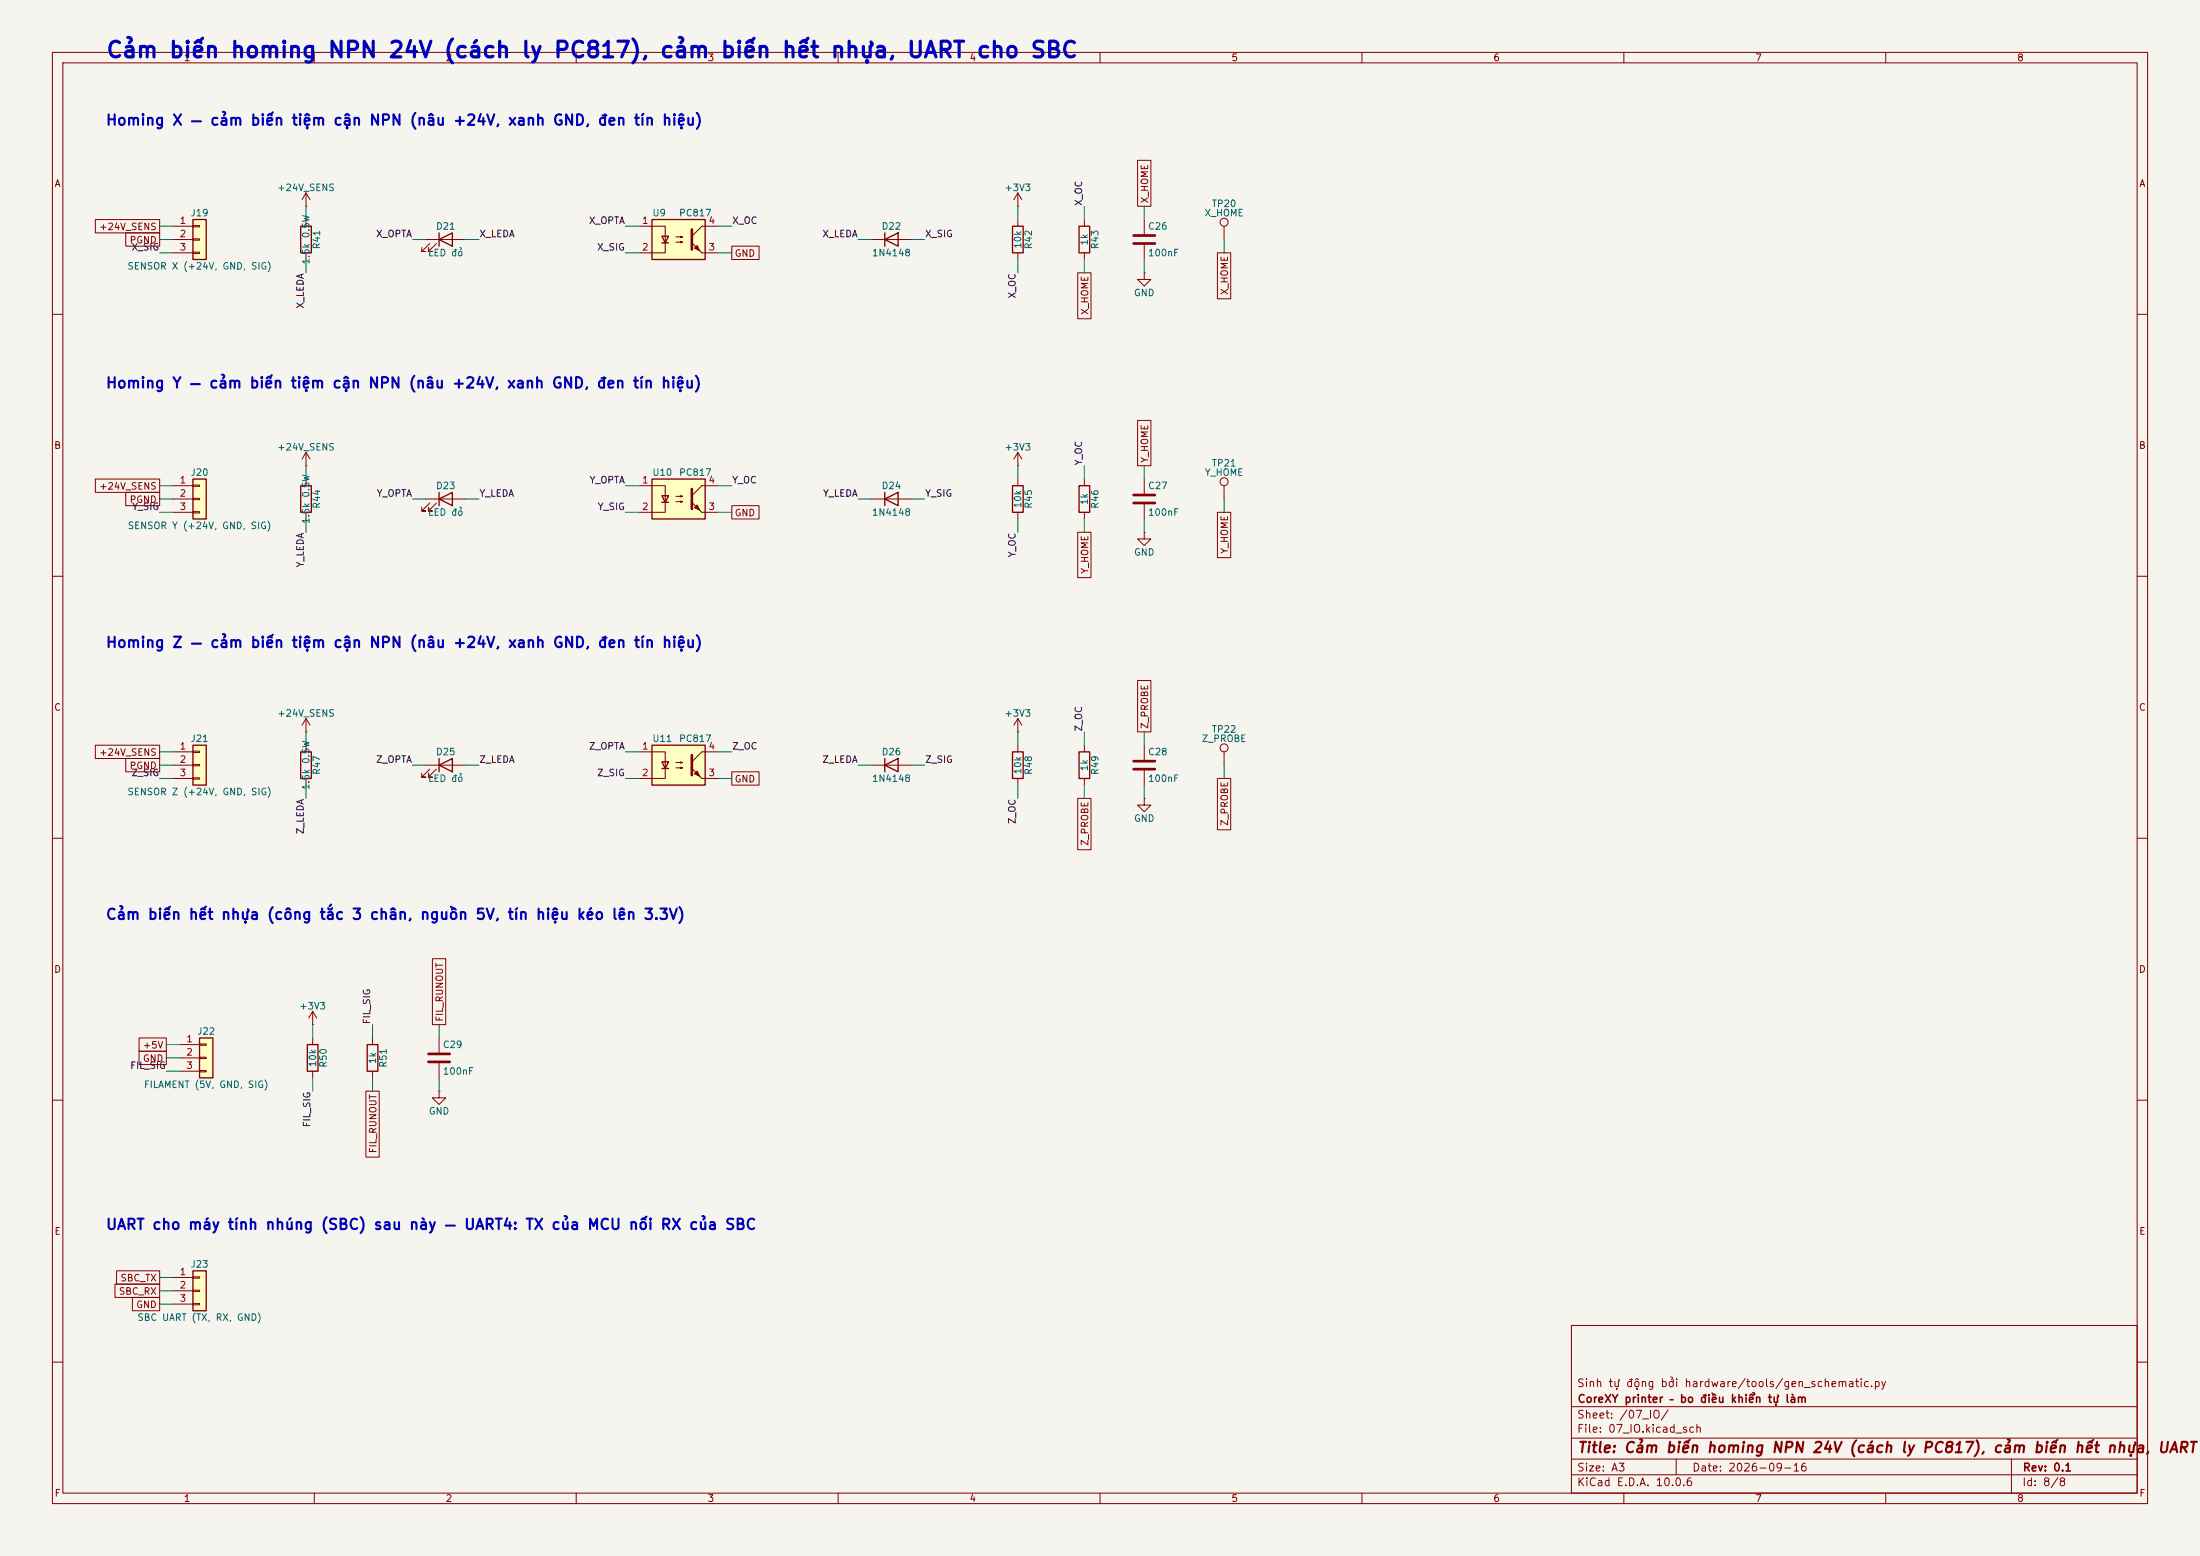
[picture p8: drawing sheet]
<svg xmlns="http://www.w3.org/2000/svg" width="420mm" height="297mm" viewBox="0 0 420 297" stroke-linecap="round" stroke-linejoin="round" font-family="sans-serif">
<path d="M0 0h420v297h-420z" fill="#f5f4ef" stroke="#f5f4ef" stroke-width=".19"/>
<g fill="none" stroke="#840000" stroke-width=".19">
<path d="M10 10h400v277h-400zM12 12h396v273h-396zM60 10v2M110 10v2M160 10v2M210 10v2M260 10v2M310 10v2M360 10v2M10 60h2M408 60h2M10 110h2"/>
<path d="M408 110h2M10 160h2M408 160h2M10 210h2M408 210h2M300 253h108v32h-108zM10 260h2M300 278.5h108M300 274.5h108M300 268.5h108M320 278.5v3M384 278.5v6.5"/>
<path d="M408 260h2M60 285v2M110 285v2M160 285v2M210 285v2M260 285v2M300 281.5h108M310 285v2M360 285v2"/>
</g>
<path d="M124.5 41.9h10.1v7.6h-10.1z" fill="#ffffc2"/>
<path d="M57.4 43.2h2v5.1h-2zM83.8 45.7l2.6-1.2v2.5zM83.8 44.5v2.5M124.5 41.9h10.1v7.6h-10.1zM126.4 45.1h1.2l-.6 1.3zM126.4 46.4h1.2M57.4 92.7h2v5.1h-2zM83.8 95.3l2.6-1.3v2.5zM83.8 94v2.5" fill="none" stroke="#840000" stroke-width=".25"/>
<g fill="none" stroke="#840000" stroke-width=".19">
<path d="M58.4 39.4h.1M58.4 36.8v2.6M58.4 36.8l-.7 1.3M58.4 36.8l.8 1.3M58.4 41.9v1.3M58.4 48.3v1.2M81.3 45.7h7.6M82 46.5l-1.5 1.5h.8h-.8v-.8M83.3 46.5l-1.5 1.5h.7h-.7v-.8M121.9 43.2h5.1v5.1h-5.1M129 45.2h1.3l-.4 .1v-.2l.4 .1M129 46.2h1.3l-.4 .2v-.3l.4 .1"/>
<path d="M134 48.3h3.2M137.2 43.2h-3.2l-1.9 1.9M58.4 88.9h.1M58.4 86.4l-.7 1.2M58.4 86.4l.8 1.2M58.4 86.4v2.5M58.4 91.4v1.3M58.4 97.8v1.3M81.3 95.3h7.6M82 96l-1.5 1.5h.8h-.8v-.7M83.3 96l-1.5 1.5h.7h-.7v-.7"/>
</g>
<path d="M132.1 43.8v3.8" fill="none" stroke="#840000" stroke-width=".51"/>
<g fill="#840000" stroke="#840000" stroke-width=".19">
<path d="M132.6 47.4l.5-.5 .5 1z"/>
<path d="M132.1 46.4l1.9 1.9z"/>
</g>
<path d="M36.8 41.9h2.6v7.6h-2.6z" fill="#ffffc2"/>
<path d="M36.8 41.9h2.6v7.6h-2.6z" fill="none" stroke="#840000" stroke-width=".25"/>
<path d="M33 43.2h3.8M33 45.7h3.8M33 48.3h3.8M36.8 43.1h1.3v.2h-1.3zM36.8 45.6h1.3v.2h-1.3zM36.8 48.1h1.3v.3h-1.3z" fill="none" stroke="#840000" stroke-width=".19"/>
<path d="M124.5 91.4h10.1v7.7h-10.1z" fill="#ffffc2"/>
<path d="M168.9 45.7l2.5-1.2v2.5zM168.9 44.5v2.5M193.3 43.2h2v5.1h-2zM206 43.2h2v5.1h-2zM124.5 91.4h10.1v7.7h-10.1zM126.4 94.6h1.2l-.6 1.3zM126.4 95.9h1.2M193.3 92.7h2v5.1h-2z" fill="none" stroke="#840000" stroke-width=".25"/>
<g fill="none" stroke="#840000" stroke-width=".19">
<path d="M194.3 39.4h.1M194.3 36.8v2.6M194.3 36.8l-.8 1.3M194.3 36.8l.8 1.3M166.4 45.7h7.6M194.3 41.9v1.3M194.3 48.3v1.2M207 41.9v1.3M207 48.3v1.2M218.4 52.1v1.2h1.3l-1.3 1.3-1.2-1.3h1.2M218.4 52.1h.1M218.4 41.9v2.8"/>
<path d="M218.4 46.7v2.8M233.7 43.2v2.5M121.9 92.7h5.1v5.1h-5.1M129 94.7h1.3l-.4 .2v-.3l.4 .1M129 95.8h1.3l-.4 .1v-.3l.4 .2M134 97.8h3.2M137.2 92.7h-3.2l-1.9 1.9M194.3 91.4v1.3M194.3 97.8v1.3"/>
<circle cx="233.7" cy="42.4" r=".76"/>
</g>
<path d="M216.4 45h4.1M216.4 46.5h4.1M132.1 93.3v3.9" fill="none" stroke="#840000" stroke-width=".51"/>
<g fill="#840000" stroke="#840000" stroke-width=".19">
<path d="M132.6 96.9l.5-.5 .5 1z"/>
<path d="M132.1 95.9l1.9 1.9z"/>
</g>
<path d="M36.8 242.6h2.6v7.6h-2.6z" fill="#ffffc2"/>
<path d="M193.3 143.5h2v5.1h-2zM36.8 242.6h2.6v7.6h-2.6z" fill="none" stroke="#840000" stroke-width=".25"/>
<path d="M194.3 142.2v1.3M194.3 148.6v1.3M33 243.8h3.8M33 246.4h3.8M33 248.9h3.8M36.8 243.7h1.3v.3h-1.3zM36.8 246.3h1.3v.2h-1.3zM36.8 248.8h1.3v.2h-1.3z" fill="none" stroke="#840000" stroke-width=".19"/>
<path d="M124.5 142.2h10.1v7.7h-10.1z" fill="#ffffc2"/>
<path d="M168.9 95.3l2.5-1.3v2.5zM168.9 94v2.5M83.8 146.1l2.6-1.3v2.5zM83.8 144.8v2.5M124.5 142.2h10.1v7.7h-10.1zM126.4 145.4h1.2l-.6 1.3zM126.4 146.7h1.2" fill="none" stroke="#840000" stroke-width=".25"/>
<g fill="none" stroke="#840000" stroke-width=".19">
<path d="M166.4 95.3h7.6M58.4 139.7h.1M58.4 137.2l-.7 1.2M58.4 137.2l.8 1.2M58.4 137.2v2.5M194.3 139.7h.1M194.3 137.2l-.8 1.2M194.3 137.2l.8 1.2M194.3 137.2v2.5M81.3 146.1h7.6M82 146.8l-1.5 1.5h.8h-.8v-.7M83.3 146.8l-1.5 1.5h.7h-.7v-.7"/>
<path d="M121.9 143.5h5.1v5.1h-5.1M129 145.5h1.3l-.4 .2v-.3l.4 .1M129 146.6h1.3l-.4 .1v-.3l.4 .2M134 148.6h3.2M137.2 143.5h-3.2l-1.9 1.9M218.4 152.4v1.3h1.3l-1.3 1.2-1.2-1.2h1.2M218.4 152.4h.1M218.4 142.2v2.8M218.4 147.1v2.8M233.7 143.5v2.6"/>
<circle cx="233.7" cy="142.7" r=".76"/>
</g>
<path d="M132.1 144.1v3.9M216.4 145.3h4.1M216.4 146.8h4.1" fill="none" stroke="#840000" stroke-width=".51"/>
<g fill="#840000" stroke="#840000" stroke-width=".19">
<path d="M132.6 147.7l.5-.5 .5 1z"/>
<path d="M132.1 146.7l1.9 1.9z"/>
</g>
<path d="M36.8 91.4h2.6v7.7h-2.6z" fill="#ffffc2"/>
<path d="M36.8 91.4h2.6v7.7h-2.6zM206 92.7h2v5.1h-2zM57.4 143.5h2v5.1h-2zM168.9 146.1l2.5-1.3v2.5zM168.9 144.8v2.5M206 143.5h2v5.1h-2zM70.1 199.4h2v5.1h-2z" fill="none" stroke="#840000" stroke-width=".25"/>
<g fill="none" stroke="#840000" stroke-width=".19">
<path d="M33 92.7h3.8M33 95.3h3.8M33 97.8h3.8M36.8 92.6h1.3v.2h-1.3zM36.8 95.1h1.3v.3h-1.3zM36.8 97.7h1.3v.2h-1.3zM194.3 88.9h.1M194.3 86.4l-.8 1.2M194.3 86.4l.8 1.2M194.3 86.4v2.5M207 91.4v1.3M207 97.8v1.3"/>
<path d="M218.4 91.4v2.8M218.4 96.3v2.8M233.7 92.7v2.6M218.4 101.6v1.3h1.3l-1.3 1.2-1.2-1.2h1.2M218.4 101.6h.1M58.4 142.2v1.3M58.4 148.6v1.3M166.4 146.1h7.6M207 142.2v1.3M207 148.6v1.3M59.7 195.6h.1M59.7 193l-.8 1.3"/>
<path d="M59.7 193l.8 1.3M59.7 193v2.6M71.1 198.1v1.3M83.8 198.1v2.8M71.1 204.5v1.2M83.8 208.3v1.3h1.3l-1.3 1.2-1.3-1.2h1.3M83.8 208.3h.1M83.8 202.9v2.8"/>
<circle cx="233.7" cy="91.9" r=".76"/>
</g>
<path d="M216.4 94.5h4.1M216.4 96h4.1M81.8 201.2h4.1M81.8 202.7h4.1" fill="none" stroke="#840000" stroke-width=".51"/>
<path d="M38.1 198.1h2.5v7.6h-2.5z" fill="#ffffc2"/>
<path d="M38.1 198.1h2.5v7.6h-2.5z" fill="none" stroke="#840000" stroke-width=".25"/>
<path d="M34.3 199.4h3.8M38.1 199.3h1.3v.2h-1.3zM34.3 201.9h3.8M34.3 204.5h3.8M38.1 201.8h1.3v.3h-1.3zM38.1 204.3h1.3v.3h-1.3z" fill="none" stroke="#840000" stroke-width=".19"/>
<path d="M36.8 142.2h2.6v7.7h-2.6z" fill="#ffffc2"/>
<path d="M36.8 142.2h2.6v7.7h-2.6zM58.7 199.4h2v5.1h-2z" fill="none" stroke="#840000" stroke-width=".25"/>
<g fill="none" stroke="#840000" stroke-width=".19">
<path d="M217.2 30.6h2.5v8.8h-2.5zM18.2 41.9h12.3v2.6h-12.3zM24 44.4h6.5v2.6h-6.5zM139.7 47h5.2v2.5h-5.2zM205.7 52.1h2.6v8.7h-2.6zM232.4 48.3h2.6v8.7h-2.6zM18.2 91.4h12.3v2.6h-12.3zM24 94h6.5v2.5h-6.5zM139.7 96.5h5.2v2.6h-5.2zM217.2 80.2h2.5v8.7h-2.5zM232.4 97.8h2.6v8.6h-2.6zM205.7 101.6h2.6v8.7h-2.6z"/>
<path d="M217.2 129.9h2.5v9.8h-2.5zM18.2 142.2h12.3v2.6h-12.3zM24 144.8h6.5v2.5h-6.5zM33 143.5h3.8M33 146.1h3.8M33 148.6h3.8M36.8 143.4h1.3v.2h-1.3zM36.8 145.9h1.3v.3h-1.3zM36.8 148.5h1.3v.2h-1.3zM139.7 147.3h5.2v2.6h-5.2zM205.7 152.4h2.6v9.8h-2.6zM232.4 148.6h2.6v9.8h-2.6z"/>
<path d="M26.5 198.1h5.2v2.6h-5.2zM59.7 198.1v1.3M82.5 183h2.6v12.6h-2.6zM26.5 200.7h5.2v2.5h-5.2zM59.7 204.5v1.2M69.8 208.3h2.6v12.6h-2.6zM21.9 245.1h8.6v2.6h-8.6zM22.3 242.6h8.2v2.5h-8.2zM25.3 247.6h5.2v2.6h-5.2z"/>
</g>
<g fill="none" stroke="#009600" stroke-width=".19">
<path d="M58.4 39.4v2.5M194.3 39.4v2.5M207 39.4v2.5M218.4 39.4v2.5M30.5 45.7h2.5M30.5 48.3h2.5M30.5 43.2h2.5M58.4 49.5v2.6M78.7 45.7h2.6M88.9 45.7h2.5M119.4 48.3h2.5M119.4 43.2h2.5"/>
<path d="M137.2 48.3h2.5M137.2 43.2h2.5M163.8 45.7h2.6M174 45.7h2.5M194.3 49.5v2.6M207 49.5v2.6M218.4 49.5v2.6M233.7 45.7v2.6M30.5 92.7h2.5M30.5 97.8h2.5M30.5 95.3h2.5M58.4 88.9v2.5"/>
<path d="M58.4 99.1v2.5M78.7 95.3h2.6M88.9 95.3h2.5M119.4 92.7h2.5M119.4 97.8h2.5M137.2 92.7h2.5M137.2 97.8h2.5M163.8 95.3h2.6M174 95.3h2.5M194.3 88.9v2.5M194.3 99.1v2.5M207 88.9v2.5"/>
<path d="M207 99.1v2.5M218.4 88.9v2.5M218.4 99.1v2.5M233.7 95.3v2.5M58.4 139.7v2.5M194.3 139.7v2.5M207 139.7v2.5M218.4 139.7v2.5M30.5 148.6h2.5M30.5 143.5h2.5M30.5 146.1h2.5M58.4 149.9v2.5"/>
<path d="M78.7 146.1h2.6M88.9 146.1h2.5M119.4 148.6h2.5M119.4 143.5h2.5M137.2 148.6h2.5M137.2 143.5h2.5M163.8 146.1h2.6M174 146.1h2.5M194.3 149.9v2.5M207 149.9v2.5M218.4 149.9v2.5M233.7 146.1v2.5"/>
<path d="M31.7 199.4h2.6M59.7 195.6v2.5M71.1 195.6v2.5M83.8 195.6v2.5M31.7 204.5h2.6M31.7 201.9h2.6M59.7 205.7v2.6M71.1 205.7v2.6M83.8 205.7v2.6M30.5 248.9h2.5M30.5 246.4h2.5M30.5 243.8h2.5"/>
</g>
<text font-size="3" fill="#0000c2" x="20.1" y="11.8">Cảm biến homing NPN 24V (cách ly PC817), cảm biến hết nhựa, UART cho SBC</text>
<g font-size="2" fill="#0000c2">
<text x="20.1" y="24.4">Homing X — cảm biến tiệm cận NPN (nâu +24V, xanh GND, đen tín hiệu)</text>
<text x="20.1" y="74.6">Homing Y — cảm biến tiệm cận NPN (nâu +24V, xanh GND, đen tín hiệu)</text>
<text x="20.1" y="124.1">Homing Z — cảm biến tiệm cận NPN (nâu +24V, xanh GND, đen tín hiệu)</text>
<text x="20.1" y="176">Cảm biến hết nhựa (công tắc 3 chân, nguồn 5V, tín hiệu kéo lên 3.3V)</text>
<text x="20.1" y="235.2">UART cho máy tính nhúng (SBC) sau này — UART4: TX của MCU nối RX của SBC</text>
</g>
<g font-size="2" fill="#840000">
<text x="301" y="277.8">Title: Cảm biến homing NPN 24V (cách ly PC817), cảm biến hết nhựa,</text>
<text x="411.7" y="277.8">UART</text>
</g>
<g font-size="1.5" fill="#840000">
<text x="300.9" y="265.1">Sinh tự động bởi hardware/tools/gen_schematic.py</text>
<text x="301" y="268.1">CoreXY printer – bo điều khiển tự làm</text>
<text x="300.9" y="273.8">File: 07_IO.kicad_sch</text>
<text x="300.9" y="271.1">Sheet: /07_IO/</text>
<text x="300.9" y="281.2">Size: A3</text>
<text x="322.9" y="281.2">Date: 2026-09-16</text>
<text x="386" y="281.2">Rev: 0.1</text>
<text x="300.9" y="284">KiCad E.D.A. 10.0.6</text>
<text x="385.9" y="284">Id: 8/8</text>
</g>
<g font-size="1.3" fill="#840000">
<text x="35" y="12">1</text>
<text x="85" y="12">2</text>
<text x="135" y="12">3</text>
<text x="185" y="12">4</text>
<text x="235" y="12">5</text>
<text x="285" y="12">6</text>
<text x="335" y="12">7</text>
<text x="385" y="12">8</text>
<text x="10.3" y="36">A</text>
<text x="408.3" y="36">A</text>
<text x="219.5" y="38.9" transform="rotate(-90 219.5 38.9)">X_HOME</text>
<text x="18.8" y="44.2">+24V_SENS</text>
<text x="24.6" y="46.8">PGND</text>
<text x="140.1" y="49.3">GND</text>
<text x="234.7" y="56.4" transform="rotate(-90 234.7 56.4)">X_HOME</text>
<text x="208.1" y="60.2" transform="rotate(-90 208.1 60.2)">X_HOME</text>
<text x="10.2" y="86">B</text>
<text x="219.5" y="88.5" transform="rotate(-90 219.5 88.5)">Y_HOME</text>
<text x="408.2" y="86">B</text>
<text x="18.8" y="93.8">+24V_SENS</text>
<text x="24.6" y="96.3">PGND</text>
<text x="140.1" y="98.8">GND</text>
<text x="234.7" y="105.8" transform="rotate(-90 234.7 105.8)">Y_HOME</text>
<text x="208.1" y="109.6" transform="rotate(-90 208.1 109.6)">Y_HOME</text>
<text x="10.2" y="136">C</text>
<text x="408.2" y="136">C</text>
<text x="219.5" y="139.3" transform="rotate(-90 219.5 139.3)">Z_PROBE</text>
<text x="18.8" y="144.6">+24V_SENS</text>
<text x="24.6" y="147.1">PGND</text>
<text x="140.1" y="149.6">GND</text>
<text x="208.1" y="161.6" transform="rotate(-90 208.1 161.6)">Z_PROBE</text>
<text x="234.7" y="157.8" transform="rotate(-90 234.7 157.8)">Z_PROBE</text>
<text x="10.2" y="186">D</text>
<text x="408.2" y="186">D</text>
<text x="84.9" y="195.1" transform="rotate(-90 84.9 195.1)">FIL_RUNOUT</text>
<text x="27.2" y="203">GND</text>
<text x="27.2" y="200.4">+5V</text>
<text x="72.2" y="220.2" transform="rotate(-90 72.2 220.2)">FIL_RUNOUT</text>
<text x="10.3" y="236">E</text>
<text x="408.3" y="236">E</text>
<text x="22.9" y="244.9">SBC_TX</text>
<text x="22.6" y="247.4">SBC_RX</text>
<text x="25.9" y="250">GND</text>
<text x="10.3" y="286">F</text>
<text x="35" y="287">1</text>
<text x="85" y="287">2</text>
<text x="135" y="287">3</text>
<text x="185" y="287">4</text>
<text x="235" y="287">5</text>
<text x="285" y="287">6</text>
<text x="335" y="287">7</text>
<text x="385" y="287">8</text>
<text x="408.3" y="286">F</text>
</g>
<g font-size="1.3" fill="#006464">
<text x="36.3" y="41.6">J19</text>
<text x="52.8" y="36.8">+24V_SENS</text>
<text x="124.4" y="41.6">U9</text>
<text x="129.5" y="41.6">PC817</text>
<text x="191.6" y="36.8">+3V3</text>
<text x="229.8" y="41.6">X_HOME</text>
<text x="231.2" y="39.8">TP20</text>
<text x="61.4" y="47.7" transform="rotate(-90 61.4 47.7)">R41</text>
<text x="83.1" y="44.1">D21</text>
<text x="168.2" y="44.1">D22</text>
<text x="195.3" y="47.6" transform="rotate(-90 195.3 47.6)">10k</text>
<text x="197.3" y="47.7" transform="rotate(-90 197.3 47.7)">R42</text>
<text x="208" y="47" transform="rotate(-90 208 47)">1k</text>
<text x="210" y="47.7" transform="rotate(-90 210 47.7)">R43</text>
<text x="219.1" y="44.1">C26</text>
<text x="24.2" y="51.8">SENSOR X (+24V, GND, SIG)</text>
<text x="59.4" y="50.6" transform="rotate(-90 59.4 50.6)">1.5k 0.5W</text>
<text x="81.6" y="49.2">LED đỏ</text>
<text x="166.4" y="49.2">1N4148</text>
<text x="219.1" y="49.2">100nF</text>
<text x="216.4" y="56.8">GND</text>
<text x="52.8" y="86.3">+24V_SENS</text>
<text x="191.6" y="86.3">+3V3</text>
<text x="231.2" y="89.4">TP21</text>
<text x="36.3" y="91.1">J20</text>
<text x="83.1" y="93.7">D23</text>
<text x="124.4" y="91.1">U10</text>
<text x="129.5" y="91.1">PC817</text>
<text x="168.2" y="93.7">D24</text>
<text x="219.1" y="93.7">C27</text>
<text x="229.9" y="91.1">Y_HOME</text>
<text x="24.3" y="101.3">SENSOR Y (+24V, GND, SIG)</text>
<text x="59.4" y="100.1" transform="rotate(-90 59.4 100.1)">1.5k 0.5W</text>
<text x="61.4" y="97.2" transform="rotate(-90 61.4 97.2)">R44</text>
<text x="81.6" y="98.8">LED đỏ</text>
<text x="166.4" y="98.8">1N4148</text>
<text x="195.3" y="97.1" transform="rotate(-90 195.3 97.1)">10k</text>
<text x="197.3" y="97.2" transform="rotate(-90 197.3 97.2)">R45</text>
<text x="208" y="96.5" transform="rotate(-90 208 96.5)">1k</text>
<text x="210" y="97.2" transform="rotate(-90 210 97.2)">R46</text>
<text x="219.1" y="98.8">100nF</text>
<text x="216.4" y="106.4">GND</text>
<text x="52.8" y="137.1">+24V_SENS</text>
<text x="191.6" y="137.1">+3V3</text>
<text x="36.3" y="141.9">J21</text>
<text x="124.4" y="141.9">U11</text>
<text x="129.5" y="141.9">PC817</text>
<text x="229.3" y="141.9">Z_PROBE</text>
<text x="231.2" y="140.2">TP22</text>
<text x="61.4" y="148" transform="rotate(-90 61.4 148)">R47</text>
<text x="81.6" y="149.6">LED đỏ</text>
<text x="83.1" y="144.5">D25</text>
<text x="166.4" y="149.6">1N4148</text>
<text x="168.2" y="144.5">D26</text>
<text x="195.3" y="147.9" transform="rotate(-90 195.3 147.9)">10k</text>
<text x="197.3" y="148" transform="rotate(-90 197.3 148)">R48</text>
<text x="208" y="147.3" transform="rotate(-90 208 147.3)">1k</text>
<text x="210" y="148" transform="rotate(-90 210 148)">R49</text>
<text x="219.1" y="144.5">C28</text>
<text x="219.1" y="149.6">100nF</text>
<text x="24.2" y="152.1">SENSOR Z (+24V, GND, SIG)</text>
<text x="59.4" y="150.9" transform="rotate(-90 59.4 150.9)">1.5k 0.5W</text>
<text x="216.4" y="157.2">GND</text>
<text x="37.5" y="197.8">J22</text>
<text x="57" y="193">+3V3</text>
<text x="60.7" y="203.8" transform="rotate(-90 60.7 203.8)">10k</text>
<text x="62.7" y="203.9" transform="rotate(-90 62.7 203.9)">R50</text>
<text x="72.1" y="203.2" transform="rotate(-90 72.1 203.2)">1k</text>
<text x="74.1" y="203.9" transform="rotate(-90 74.1 203.9)">R51</text>
<text x="84.4" y="200.4">C29</text>
<text x="27.4" y="208">FILAMENT (5V, GND, SIG)</text>
<text x="84.4" y="205.4">100nF</text>
<text x="81.8" y="213.1">GND</text>
<text x="36.3" y="242.3">J23</text>
<text x="26.1" y="252.4">SBC UART (TX, RX, GND)</text>
</g>
<g font-size="1.3" fill="#0f0f0f">
<text x="206.9" y="39.4" transform="rotate(-90 206.9 39.4)">X_OC</text>
<text x="71.7" y="45.6">X_OPTA</text>
<text x="91.4" y="45.6">X_LEDA</text>
<text x="112.3" y="43.1">X_OPTA</text>
<text x="139.7" y="43.1">X_OC</text>
<text x="156.9" y="45.6">X_LEDA</text>
<text x="176.5" y="45.6">X_SIG</text>
<text x="25" y="48.1">X_SIG</text>
<text x="113.9" y="48.1">X_SIG</text>
<text x="58.3" y="59" transform="rotate(-90 58.3 59)">X_LEDA</text>
<text x="194.2" y="57.1" transform="rotate(-90 194.2 57.1)">X_OC</text>
<text x="206.9" y="88.9" transform="rotate(-90 206.9 88.9)">Y_OC</text>
<text x="71.8" y="95.1">Y_OPTA</text>
<text x="91.4" y="95.1">Y_LEDA</text>
<text x="112.4" y="92.6">Y_OPTA</text>
<text x="139.7" y="92.6">Y_OC</text>
<text x="157" y="95.1">Y_LEDA</text>
<text x="176.5" y="95.1">Y_SIG</text>
<text x="25.1" y="97.7">Y_SIG</text>
<text x="114" y="97.7">Y_SIG</text>
<text x="194.2" y="106.5" transform="rotate(-90 194.2 106.5)">Y_OC</text>
<text x="58.3" y="108.4" transform="rotate(-90 58.3 108.4)">Y_LEDA</text>
<text x="112.3" y="143.4">Z_OPTA</text>
<text x="139.7" y="143.4">Z_OC</text>
<text x="206.9" y="139.7" transform="rotate(-90 206.9 139.7)">Z_OC</text>
<text x="25" y="148.5">Z_SIG</text>
<text x="71.7" y="145.9">Z_OPTA</text>
<text x="91.4" y="145.9">Z_LEDA</text>
<text x="113.9" y="148.5">Z_SIG</text>
<text x="156.9" y="145.9">Z_LEDA</text>
<text x="176.5" y="145.9">Z_SIG</text>
<text x="58.3" y="159.3" transform="rotate(-90 58.3 159.3)">Z_LEDA</text>
<text x="194.2" y="157.4" transform="rotate(-90 194.2 157.4)">Z_OC</text>
<text x="71" y="195.6" transform="rotate(-90 71 195.6)">FIL_SIG</text>
<text x="24.7" y="204.3">FIL_SIG</text>
<text x="59.6" y="215.3" transform="rotate(-90 59.6 215.3)">FIL_SIG</text>
</g>
<g font-size="1.3" fill="#a90000">
<text x="34.2" y="43">1</text>
<text x="34.2" y="45.6">2</text>
<text x="122.5" y="43">1</text>
<text x="135.2" y="43">4</text>
<text x="34.2" y="48.1">3</text>
<text x="122.5" y="48.1">2</text>
<text x="135.2" y="48.1">3</text>
<text x="34.2" y="92.6">1</text>
<text x="34.2" y="95.1">2</text>
<text x="122.5" y="92.6">1</text>
<text x="135.2" y="92.6">4</text>
<text x="34.2" y="97.7">3</text>
<text x="122.5" y="97.7">2</text>
<text x="135.2" y="97.7">3</text>
<text x="34.2" y="143.4">1</text>
<text x="122.5" y="143.4">1</text>
<text x="135.2" y="143.4">4</text>
<text x="34.2" y="145.9">2</text>
<text x="34.2" y="148.5">3</text>
<text x="122.5" y="148.5">2</text>
<text x="135.2" y="148.5">3</text>
<text x="35.5" y="199.3">1</text>
<text x="35.5" y="201.8">2</text>
<text x="35.5" y="204.3">3</text>
<text x="34.2" y="243.7">1</text>
<text x="34.2" y="246.2">2</text>
<text x="34.2" y="248.8">3</text>
</g>
</svg>
